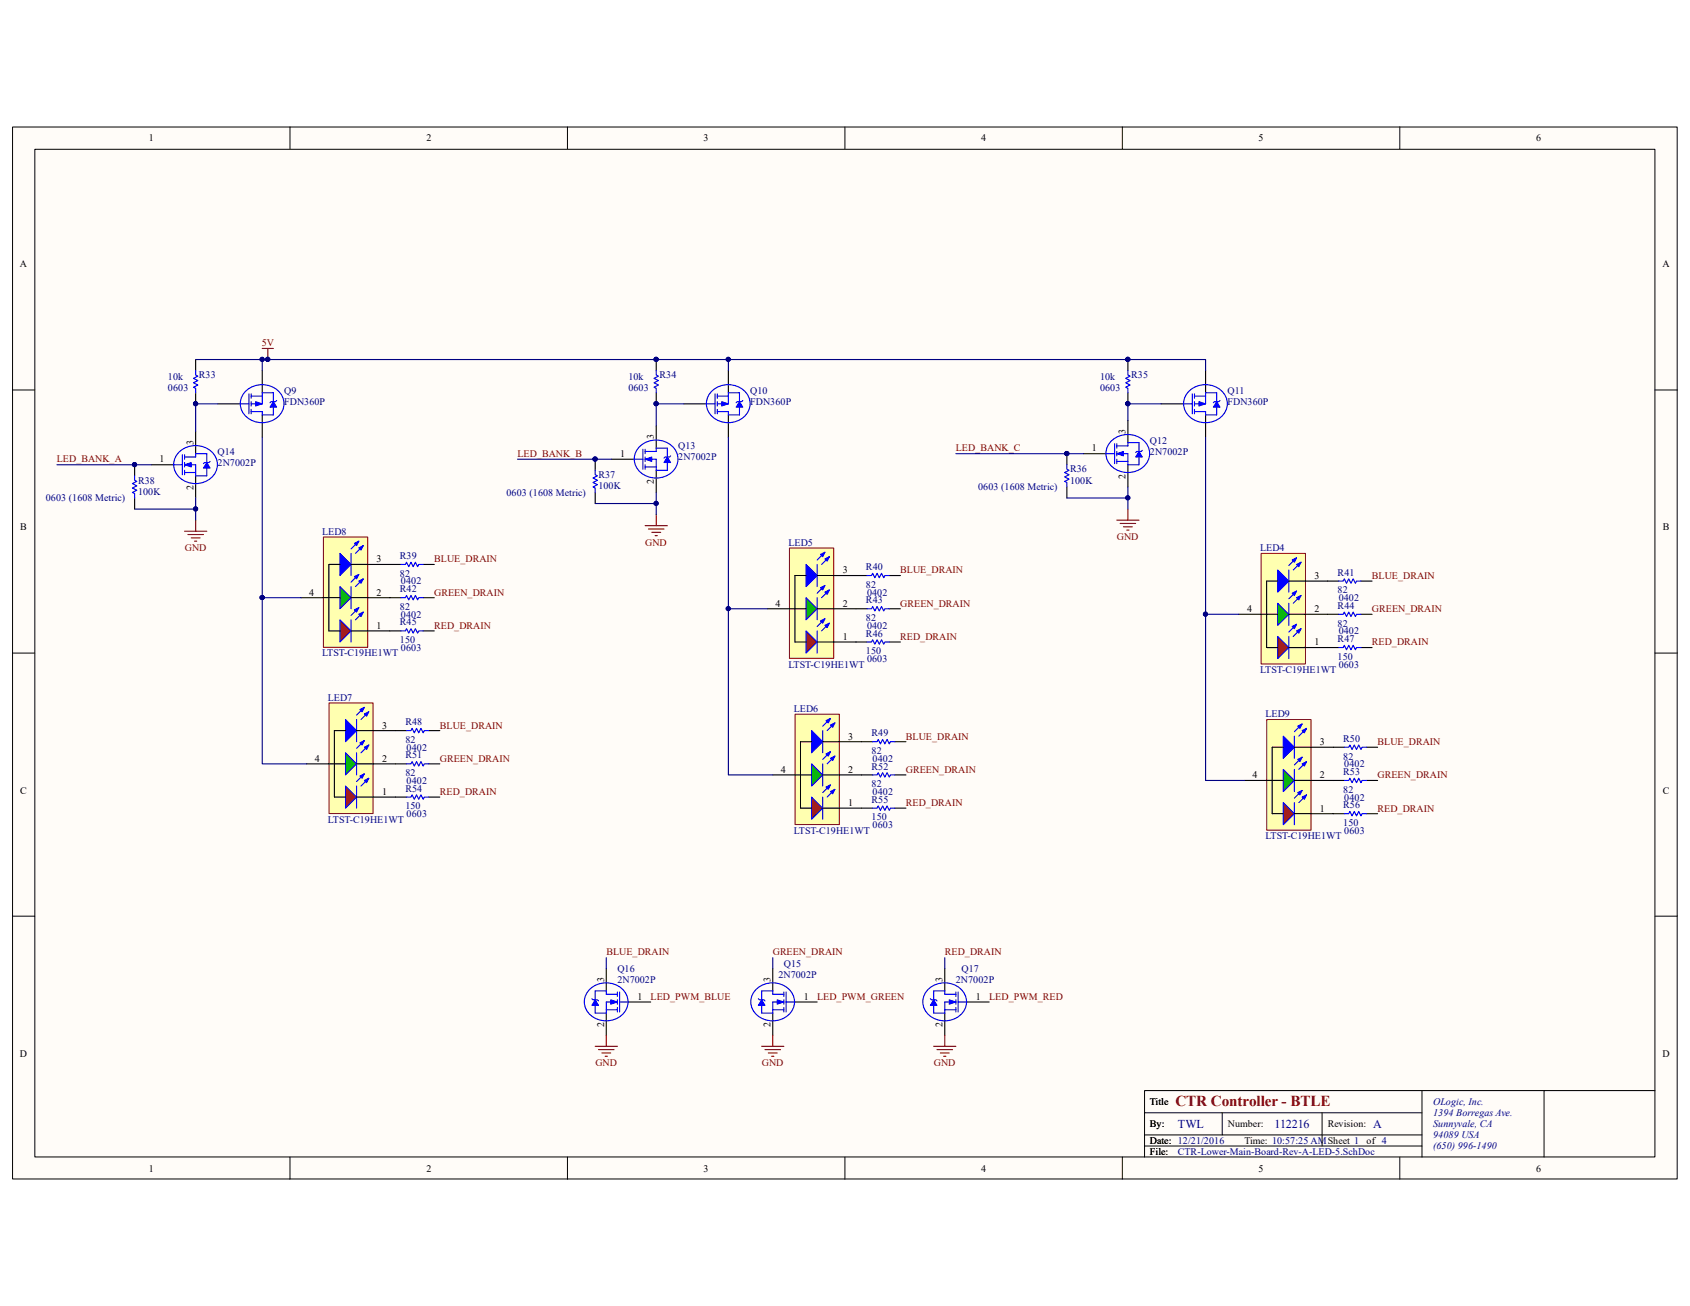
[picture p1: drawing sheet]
<svg xmlns="http://www.w3.org/2000/svg" width="279mm" height="216mm" viewBox="0 0 279 216" stroke-linecap="round" stroke-linejoin="round" font-family="sans-serif">
<path d="M2.1 21h275.2v173.9h-275.2z" fill="#fffcf8"/>
<path d="M2.1 21h275.2v173.9h-275.2z" fill="none" stroke="#000" stroke-width=".17"/>
<path d="M5.8 24.7h267.8v166.6h-267.8z" fill="#fffcf8"/>
<g fill="none" stroke="#000" stroke-width=".17">
<path d="M5.8 24.7h267.8v166.6h-267.8zM47.9 21v3.6M93.8 21v3.6M139.7 21v3.6M185.6 21v3.6M231.4 21v3.6M2.1 64.5h3.6M273.6 64.5h3.7M2.1 108h3.6M273.6 108h3.7M2.1 151.5h3.6M273.6 151.5h3.7"/>
<path d="M47.9 191.3v3.6M93.8 191.3v3.6M139.7 191.3v3.6M185.6 191.3v3.6M189.2 184h45.9M189.2 189.5h45.9M189.2 187.6h45.9M202.1 184v3.6M218.6 184v5.5M231.4 191.3v3.6M235.1 180.3v11M255.3 180.3h-66.1v11"/>
<path d="M273.6 180.3h-18.3v11"/>
</g>
<path d="M36 66.8h3.7M43.4 61.3v3.6M43.4 68.6v3.7M219.5 107h1.8M225 107h1.8" fill="none" stroke="#000" stroke-width=".18"/>
<path d="M39.7 66.8h1.5M41.2 65.1v3.3M41.5 65.5h1.9M41.5 68h1.9M41.5 65.1v.7M41.5 66.4v.7M41.5 67.7v.7M45.2 66.4v-1.5h-1.8v1.9h-1.9M45.2 67.3v1.3h-1.8M221.3 107h.8l.1-.3 .4 .7 .4-.7 .3 .7 .4-.7 .4 .7 .2-.4h.7" fill="none" stroke="#00f" stroke-width=".18"/>
<path d="M43.4 57.6h1.8M44.3 57.6v1.8" fill="none" stroke="#800000" stroke-width=".18"/>
<circle cx="44.3" cy="59.4" r=".34" fill="#000080" stroke="#000080" stroke-width=".17"/>
<path d="M45.2 66.4l.5 .9h-1.1z" fill="#00f"/>
<path d="M45.2 66.4l.5 .9h-1.1z" fill="none" stroke="#00f" stroke-width=".17"/>
<path d="M40.8 64.5a3.8 3.8 0 0 1 6.1 1.6 3.4 3.4 0 0 1-4.3 3.7 3 3 0 0 1-2.7-2 3 3 0 0 1 .9-3.3zM43.4 68v.6M45.7 66.2l-.1 .2h-.8l-.2 .2" fill="none" stroke="#00f" stroke-width=".18"/>
<path d="M42.3 66.4l1.1 .4-1.1 .3z" fill="#00f"/>
<path d="M42.3 66.4l1.1 .4-1.1 .3z" fill="none" stroke="#00f" stroke-width=".17"/>
<path d="M113.1 66.8h3.6M120.4 61.3v3.6M120.4 68.6v3.7" fill="none" stroke="#000" stroke-width=".18"/>
<path d="M116.7 66.8h1.5M118.2 65.1v3.3M118.6 65.5h1.8M118.6 68h1.8M118.6 65.1v.7M118.6 66.4v.7M118.6 67.7v.7M122.3 66.4v-1.5h-1.9v1.9h-1.8M122.3 67.3v1.3h-1.9" fill="none" stroke="#00f" stroke-width=".18"/>
<path d="M122.3 66.4l.5 .9h-1.1z" fill="#00f"/>
<path d="M122.3 66.4l.5 .9h-1.1z" fill="none" stroke="#00f" stroke-width=".17"/>
<path d="M117.8 64.5a3.8 3.8 0 0 1 6.1 1.6 3.4 3.4 0 0 1-4.2 3.7 3 3 0 0 1-2.7-2 3 3 0 0 1 .8-3.3zM120.4 68v.6M122.8 66.2l-.2 .2h-.7l-.2 .2" fill="none" stroke="#00f" stroke-width=".18"/>
<path d="M119.3 66.4l1.1 .4-1.1 .3z" fill="#00f"/>
<path d="M119.3 66.4l1.1 .4-1.1 .3z" fill="none" stroke="#00f" stroke-width=".17"/>
<path d="M192 66.8h3.6M199.3 61.3v3.6M199.3 68.6v3.7" fill="none" stroke="#000" stroke-width=".18"/>
<path d="M195.6 66.8h1.5M197.1 65.1v3.3M197.5 65.5h1.8M197.5 68h1.8M197.5 65.1v.7M197.5 66.4v.7M197.5 67.7v.7M201.1 66.4v-1.5h-1.8v1.9h-1.8M201.1 67.3v1.3h-1.8" fill="none" stroke="#00f" stroke-width=".18"/>
<path d="M201.1 66.4l.6 .9h-1.1z" fill="#00f"/>
<path d="M201.1 66.4l.6 .9h-1.1z" fill="none" stroke="#00f" stroke-width=".17"/>
<path d="M196.7 64.5a3.8 3.8 0 0 1 6.1 1.6 3.4 3.4 0 0 1-4.2 3.7 3 3 0 0 1-2.7-2 3 3 0 0 1 .8-3.3zM199.3 68v.6M201.7 66.2l-.2 .2h-.7l-.2 .2" fill="none" stroke="#00f" stroke-width=".18"/>
<path d="M198.2 66.4l1.1 .4-1.1 .3z" fill="#00f"/>
<path d="M198.2 66.4l1.1 .4-1.1 .3z" fill="none" stroke="#00f" stroke-width=".17"/>
<path d="M101.2 75.9h3.6M108.5 70.4v3.7M108.5 77.7v3.7" fill="none" stroke="#000" stroke-width=".18"/>
<path d="M104.8 75.9h1.5M106.3 74.3v3.3M106.7 74.6h1.8M106.7 75.9h1.8v1.8M106.7 77.2h1.8M106.7 74.3v.7M106.7 75.5v.8M106.7 76.8v.8" fill="none" stroke="#00f" stroke-width=".18"/>
<path d="M106.7 75.9l1.1-.4v.8z" fill="#00f"/>
<path d="M106.7 75.9l1.1-.4v.8z" fill="none" stroke="#00f" stroke-width=".17"/>
<path d="M108.5 74.6v-.5h1.8v1.4M110.3 76.5v1.2h-1.8" fill="none" stroke="#00f" stroke-width=".18"/>
<path d="M110.3 75.5l.6 1h-1.1z" fill="#00f"/>
<path d="M110.3 75.5l.6 1h-1.1z" fill="none" stroke="#00f" stroke-width=".17"/>
<path d="M28.7 76.8h1.4M30.1 75.2v3.3M30.5 75.5h1.8M30.5 76.8h1.8v1.9M30.5 78.1h1.8M30.5 75.2v.7M30.5 76.5v.7M30.5 77.7v.8M105.9 73.7a3.8 3.8 0 0 1 6.1 1.6 3.4 3.4 0 0 1-4.3 3.7 3 3 0 0 1-2.6-2.1 3 3 0 0 1 .8-3.2zM110.9 75.4l-.2 .1h-.7l-.2 .2" fill="none" stroke="#00f" stroke-width=".18"/>
<path d="M25 76.8h3.7M32.3 71.3v3.7M32.3 78.7v3.6" fill="none" stroke="#000" stroke-width=".18"/>
<path d="M30.5 76.8l1.1-.3v.7z" fill="#00f"/>
<path d="M30.5 76.8l1.1-.3v.7z" fill="none" stroke="#00f" stroke-width=".17"/>
<path d="M32.3 75.5v-.5h1.9v1.5M34.2 77.4v1.3h-1.9" fill="none" stroke="#00f" stroke-width=".18"/>
<path d="M34.2 76.5l.5 .9h-1.1z" fill="#00f"/>
<path d="M34.2 76.5l.5 .9h-1.1z" fill="none" stroke="#00f" stroke-width=".17"/>
<path d="M29.8 74.6a3.8 3.8 0 0 1 6.1 1.6 3.4 3.4 0 0 1-4.3 3.7 3 3 0 0 1-2.7-2.1 3 3 0 0 1 .9-3.2zM34.7 76.3l-.2 .2h-.7l-.2 .1M182.8 75h1.5M184.3 73.4v3.2M184.6 73.7h1.9M184.6 75h1.9v1.8M184.6 76.3h1.9M184.6 73.4v.7M184.6 74.6v.8M184.6 75.9v.7" fill="none" stroke="#00f" stroke-width=".18"/>
<path d="M179.1 75h3.7M186.5 69.5v3.7M186.5 76.8v3.7" fill="none" stroke="#000" stroke-width=".18"/>
<path d="M184.6 75l1.1-.4v.8z" fill="#00f"/>
<path d="M184.6 75l1.1-.4v.8z" fill="none" stroke="#00f" stroke-width=".17"/>
<path d="M186.5 73.7v-.5h1.8v1.4M188.3 75.5v1.3h-1.8" fill="none" stroke="#00f" stroke-width=".18"/>
<path d="M188.3 74.6l.6 .9h-1.1z" fill="#00f"/>
<path d="M188.3 74.6l.6 .9h-1.1z" fill="none" stroke="#00f" stroke-width=".17"/>
<g fill="none" stroke="#00f" stroke-width=".18">
<path d="M183.9 72.8a3.8 3.8 0 0 1 6.1 1.5 3.4 3.4 0 0 1-4.3 3.7 3 3 0 0 1-2.6-2 3 3 0 0 1 .8-3.2zM188.9 74.5l-.2 .1h-.8l-.1 .2M66.3 104.3h.7l.2-.4 .4 .8 .3-.8 .4 .8 .4-.8 .3 .8 .2-.4h.8M143.4 106.1h.7l.2-.3 .3 .7 .4-.7 .4 .7 .3-.7 .4 .7 .2-.4h.7M67.2 131.8h.7l.2-.4 .4 .7 .4-.7 .3 .7 .4-.7 .4 .7 .1-.3h.8M144.3 133.6h.7l.2-.4 .4 .8 .3-.8 .4 .8 .4-.8 .3 .8 .2-.4h.7M222.2 134.5h.8l.2-.4 .3 .8 .4-.8 .4 .8 .3-.8 .4 .8 .2-.4h.7M156.2 164.4h1.8M156.2 166.9h1.8M158 165.6h-1.8v1.9M158 164v.7M158 165.3v.7"/>
<path d="M158 166.6v.7M158.4 165.6h1.5M158.4 164v3.3"/>
</g>
<path d="M184.6 86h3.7M185.2 86.5h2.6M185.7 87.1h1.5M186.3 87.6h.4M186.5 84.2v1.8" fill="none" stroke="#800000" stroke-width=".18"/>
<g fill="none" stroke="#000" stroke-width=".18">
<path d="M64.5 104.3h1.8M70 104.3h1.8M141.5 106.1h1.9M147 106.1h1.9M65.4 131.8h1.8M70.9 131.8h1.8M142.4 133.6h1.9M147.9 133.6h1.9M220.4 134.5h1.8M225.9 134.5h1.9M156.2 160.2v3.6M156.2 167.5v3.6"/>
<path d="M159.9 165.6h3.6"/>
</g>
<path d="M156.9 165.3l1.1 .3-1.1 .4z" fill="#00f"/>
<path d="M156.9 165.3l1.1 .3-1.1 .4z" fill="none" stroke="#00f" stroke-width=".17"/>
<path d="M154.4 166.2v1.3h1.8M156.2 164.4v-.6h-1.8v1.5" fill="none" stroke="#00f" stroke-width=".18"/>
<path d="M154.4 165.3l.5 .9h-1.1z" fill="#00f"/>
<path d="M154.4 165.3l.5 .9h-1.1z" fill="none" stroke="#00f" stroke-width=".17"/>
<path d="M127.8 164.4h1.8M127.8 166.9h1.8M129.6 165.6h-1.8v1.9M129.6 164v.7M129.6 165.3v.7M129.6 166.6v.7M130 165.6h1.4M130 164v3.3M153.6 163.4a3.8 3.8 0 0 1 6.1 1.6 3.4 3.4 0 0 1-4.3 3.7 3 3 0 0 1-2.6-2 3 3 0 0 1 .8-3.3zM153.8 165.1l.2 .2h.7l.2 .2" fill="none" stroke="#00f" stroke-width=".18"/>
<path d="M127.8 160.2v3.6M127.8 167.5v3.6M131.4 165.6h3.7" fill="none" stroke="#000" stroke-width=".18"/>
<path d="M128.5 165.3l1.1 .3-1.1 .4z" fill="#00f"/>
<path d="M128.5 165.3l1.1 .3-1.1 .4z" fill="none" stroke="#00f" stroke-width=".17"/>
<path d="M125.9 166.2v1.3h1.9M127.8 164.4v-.6h-1.9v1.5" fill="none" stroke="#00f" stroke-width=".18"/>
<path d="M125.9 165.3l.6 .9h-1.1z" fill="#00f"/>
<path d="M125.9 165.3l.6 .9h-1.1z" fill="none" stroke="#00f" stroke-width=".17"/>
<path d="M100.2 164.4h1.9M100.2 166.9h1.9M102.1 165.6h-1.9v1.9M102.1 164v.7M102.1 165.3v.7M102.1 166.6v.7M102.4 165.6h1.5M102.4 164v3.3M125.2 163.4a3.8 3.8 0 0 1 6.1 1.6 3.4 3.4 0 0 1-4.3 3.7 3 3 0 0 1-2.7-2 3 3 0 0 1 .9-3.3zM125.4 165.1l.2 .2h.7l.2 .2" fill="none" stroke="#00f" stroke-width=".18"/>
<path d="M100.2 160.2v3.6M100.2 167.5v3.6M103.9 165.6h3.7" fill="none" stroke="#000" stroke-width=".18"/>
<path d="M101 165.3l1.1 .3-1.1 .4z" fill="#00f"/>
<path d="M101 165.3l1.1 .3-1.1 .4z" fill="none" stroke="#00f" stroke-width=".17"/>
<path d="M98.4 166.2v1.3h1.8M100.2 164.4v-.6h-1.8v1.5" fill="none" stroke="#00f" stroke-width=".18"/>
<path d="M98.4 165.3l.6 .9h-1.1z" fill="#00f"/>
<path d="M98.4 165.3l.6 .9h-1.1z" fill="none" stroke="#00f" stroke-width=".17"/>
<g fill="none" stroke="#00f" stroke-width=".18">
<path d="M22.3 78.7v.7l.3 .2-.7 .3 .7 .4-.7 .4 .7 .3-.7 .4 .4 .2v.7M32.3 61.3v.7l.4 .2-.7 .3 .7 .4-.7 .4 .7 .3-.7 .4 .3 .2v.7M98.4 77.7v.8l.4 .2-.8 .3 .8 .4-.8 .4 .8 .3-.8 .4 .4 .2v.7M108.5 61.3v.7l.4 .2-.8 .3 .8 .4-.8 .4 .8 .3-.8 .4 .4 .2v.7M176.4 76.8v.8l.3 .1-.7 .4 .7 .4-.7 .3 .7 .4-.7 .4 .4 .2v.7M186.5 61.3v.7l.3 .2-.7 .3 .7 .4-.7 .4 .7 .3-.7 .4 .4 .2v.7M66.3 98.8h.7l.2-.4 .4 .8 .3-.8 .4 .8 .4-.8 .3 .8 .2-.4h.8M66.3 93.3h.7l.2-.4 .4 .8 .3-.8 .4 .8 .4-.8 .3 .8 .2-.4h.8M143.4 95.1h.7l.2-.3 .3 .7 .4-.7 .4 .7 .3-.7 .4 .7 .2-.4h.7M221.3 96.1h.8l.1-.4 .4 .7 .4-.7 .3 .7 .4-.7 .4 .7 .2-.3h.7M143.4 100.6h.7l.2-.3 .3 .7 .4-.7 .4 .7 .3-.7 .4 .7 .2-.4h.7M221.3 101.6h.8l.1-.4 .4 .7 .4-.7 .3 .7 .4-.7 .4 .7 .2-.3h.7"/>
<path d="M67.2 126.3h.7l.2-.4 .4 .7 .4-.7 .3 .7 .4-.7 .4 .7 .1-.3h.8M67.2 120.8h.7l.2-.4 .4 .7 .4-.7 .3 .7 .4-.7 .4 .7 .1-.3h.8M144.3 128.1h.7l.2-.4 .4 .8 .3-.8 .4 .8 .4-.8 .3 .8 .2-.4h.7M144.3 122.6h.7l.2-.4 .4 .8 .3-.8 .4 .8 .4-.8 .3 .8 .2-.4h.7M222.2 129h.8l.2-.3 .3 .7 .4-.7 .4 .7 .3-.7 .4 .7 .2-.4h.7M222.2 123.5h.8l.2-.3 .3 .7 .4-.7 .4 .7 .3-.7 .4 .7 .2-.4h.7M97.7 163.4a3.8 3.8 0 0 1 6.1 1.6 3.4 3.4 0 0 1-4.3 3.7 3 3 0 0 1-2.7-2 3 3 0 0 1 .9-3.3zM97.9 165.1l.1 .2h.8l.2 .2"/>
</g>
<g fill="none" stroke="#800000" stroke-width=".18">
<path d="M30.5 87.8h3.7M31.1 88.4h2.5M31.6 88.9h1.5M32.2 89.5h.3M32.3 86v1.8M106.7 86.9h3.6M107.2 87.5h2.6M107.8 88h1.4M108.3 88.6h.4M108.5 85.1v1.8M98.4 173h3.7M99 173.5h2.5"/>
<path d="M99.5 174.1h1.5M100.1 174.6h.3M100.2 171.1v1.9M125.9 173h3.7M126.5 173.5h2.5M127 174.1h1.5M127.6 174.6h.3M127.8 171.1v1.9M154.4 173h3.6M154.9 173.5h2.6M155.5 174.1h1.4M156 174.6h.4"/>
<path d="M156.2 171.1v1.9"/>
</g>
<g fill="none" stroke="#000" stroke-width=".18">
<path d="M32.3 59.4v1.9M108.5 59.4v1.9M186.5 59.4v1.9M22.3 76.8v1.9M32.3 64.9v1.9M98.4 75.9v1.8M108.5 64.9v1.9M176.4 75v1.8M186.5 64.9v1.9M22.3 82.3v1.9M64.5 98.8h1.8M64.5 93.3h1.8"/>
<path d="M70 98.8h1.8M70 93.3h1.8M98.4 81.4v1.8M141.5 95.1h1.9M147 95.1h1.9M176.4 80.5v1.8M219.5 96.1h1.8M225 96.1h1.8M141.5 100.6h1.9M147 100.6h1.9M219.5 101.6h1.8M225 101.6h1.8"/>
<path d="M65.4 126.3h1.8M65.4 120.8h1.8M70.9 126.3h1.8M70.9 120.8h1.8M142.4 128.1h1.9M142.4 122.6h1.9M147.9 128.1h1.9M147.9 122.6h1.9M220.4 129h1.8M220.4 123.5h1.8M225.9 129h1.9M225.9 123.5h1.9"/>
</g>
<g fill="#000080" stroke="#000080" stroke-width=".17">
<circle cx="186.5" cy="59.4" r=".34"/>
<circle cx="186.5" cy="66.7" r=".34"/>
<circle cx="108.5" cy="59.4" r=".34"/>
<circle cx="108.5" cy="66.7" r=".34"/>
<circle cx="32.3" cy="66.7" r=".34"/>
<circle cx="176.4" cy="75" r=".34"/>
<circle cx="98.4" cy="75.9" r=".34"/>
<circle cx="22.2" cy="76.8" r=".34"/>
</g>
<path d="M209.5 119h7.2v18.2h-7.2z" fill="#ffffb0"/>
<path d="M209.4 119h7.3v18.2h-7.3z" fill="none" stroke="#800000" stroke-width=".17"/>
<path d="M216.7 134.5h3.7M216.7 129h3.7" fill="none" stroke="#000" stroke-width=".18"/>
<path d="M212.2 127.2l1.8 1.8-1.8 1.9z" fill="#00bf00"/>
<path d="M212.2 127.2l1.8 1.8-1.8 1.9zM215.3 125.2l-1.3 1.3M216 125.9l-1.3 1.3" fill="none" stroke="#00f" stroke-width=".18"/>
<path d="M215.3 126.3l.7-.4-.4 .7z" fill="#00f"/>
<path d="M215.3 126.3l.7-.4-.4 .7z" fill="none" stroke="#00f" stroke-width=".18"/>
<path d="M214.5 125.5l.8-.3-.4 .7z" fill="#00f"/>
<path d="M214 127.2v3.7M214.5 125.5l.8-.3-.4 .7z" fill="none" stroke="#00f" stroke-width=".18"/>
<path d="M205.7 129h3.7M216.7 123.5h3.7" fill="none" stroke="#000" stroke-width=".18"/>
<path d="M212.2 132.7l1.8 1.8-1.8 1.8z" fill="#bf0000"/>
<path d="M212.2 132.7l1.8 1.8-1.8 1.8zM215.3 130.7l-1.3 1.3M216 131.4l-1.3 1.3" fill="none" stroke="#00f" stroke-width=".18"/>
<path d="M215.3 131.8l.7-.4-.4 .7z" fill="#00f"/>
<path d="M215.3 131.8l.7-.4-.4 .7z" fill="none" stroke="#00f" stroke-width=".18"/>
<path d="M214.5 131l.8-.3-.4 .7z" fill="#00f"/>
<path d="M214 132.7v3.6M214.5 131l.8-.3-.4 .7z" fill="none" stroke="#00f" stroke-width=".18"/>
<path d="M210.3 134.5h1.9M210.3 129h1.9M214 134.5h2.7M214 129h2.7" fill="none" stroke="#000" stroke-width=".18"/>
<path d="M212.2 121.7l1.8 1.8-1.8 1.9z" fill="#00f"/>
<path d="M215.3 119.7l-1.3 1.3M212.2 121.7l1.8 1.8-1.8 1.9zM216 120.4l-1.3 1.3" fill="none" stroke="#00f" stroke-width=".18"/>
<path d="M215.3 120.8l.7-.4-.4 .7z" fill="#00f"/>
<path d="M215.3 120.8l.7-.4-.4 .7z" fill="none" stroke="#00f" stroke-width=".18"/>
<path d="M214.5 120l.8-.3-.4 .7z" fill="#00f"/>
<path d="M214 121.7v3.7M214.5 120l.8-.3-.4 .7z" fill="none" stroke="#00f" stroke-width=".18"/>
<path d="M209.4 129h.9M212.2 123.5h-1.9v11M214 123.5h2.7" fill="none" stroke="#000" stroke-width=".18"/>
<path d="M131.5 118.1h7.3v18.2h-7.3z" fill="#ffffb0"/>
<path d="M131.4 118.1h7.4v18.2h-7.4z" fill="none" stroke="#800000" stroke-width=".17"/>
<path d="M138.8 133.6h3.6M138.8 128.1h3.6" fill="none" stroke="#000" stroke-width=".18"/>
<path d="M134.2 126.3l1.8 1.8-1.8 1.8z" fill="#00bf00"/>
<path d="M134.2 126.3l1.8 1.8-1.8 1.8zM137.3 124.3l-1.3 1.2M138 125l-1.3 1.3" fill="none" stroke="#00f" stroke-width=".18"/>
<path d="M137.3 125.4l.7-.4-.3 .7z" fill="#00f"/>
<path d="M137.3 125.4l.7-.4-.3 .7z" fill="none" stroke="#00f" stroke-width=".18"/>
<path d="M136.6 124.6l.7-.3-.4 .7z" fill="#00f"/>
<path d="M136 126.3v3.6M136.6 124.6l.7-.3-.4 .7z" fill="none" stroke="#00f" stroke-width=".18"/>
<path d="M127.8 128.1h3.6M138.8 122.6h3.6" fill="none" stroke="#000" stroke-width=".18"/>
<path d="M134.2 131.8l1.8 1.8-1.8 1.8z" fill="#bf0000"/>
<path d="M134.2 131.8l1.8 1.8-1.8 1.8zM137.3 129.8l-1.3 1.2M138 130.5l-1.3 1.3" fill="none" stroke="#00f" stroke-width=".18"/>
<path d="M137.3 130.9l.7-.4-.3 .7z" fill="#00f"/>
<path d="M137.3 130.9l.7-.4-.3 .7z" fill="none" stroke="#00f" stroke-width=".18"/>
<path d="M136.6 130.1l.7-.3-.4 .7z" fill="#00f"/>
<path d="M136 131.8v3.6M136.6 130.1l.7-.3-.4 .7z" fill="none" stroke="#00f" stroke-width=".18"/>
<path d="M132.3 133.6h1.9M132.3 128.1h1.9M136 133.6h2.8M136 128.1h2.8" fill="none" stroke="#000" stroke-width=".18"/>
<path d="M134.2 120.8l1.8 1.8-1.8 1.8z" fill="#00f"/>
<path d="M137.3 118.8l-1.3 1.2M138 119.5l-1.3 1.3M134.2 120.8l1.8 1.8-1.8 1.8z" fill="none" stroke="#00f" stroke-width=".18"/>
<path d="M137.3 119.9l.7-.4-.3 .7z" fill="#00f"/>
<path d="M137.3 119.9l.7-.4-.3 .7z" fill="none" stroke="#00f" stroke-width=".18"/>
<path d="M136.6 119.1l.7-.3-.4 .7z" fill="#00f"/>
<path d="M136.6 119.1l.7-.3-.4 .7zM136 120.8v3.6" fill="none" stroke="#00f" stroke-width=".18"/>
<path d="M131.4 128.1h.9M134.2 122.6h-1.9v11M136 122.6h2.8" fill="none" stroke="#000" stroke-width=".18"/>
<path d="M53.5 88.8h7.3v18.2h-7.3z" fill="#ffffb0"/>
<path d="M53.5 88.8h7.3v18.2h-7.3z" fill="none" stroke="#800000" stroke-width=".17"/>
<path d="M60.8 98.8h3.7M60.8 104.3h3.7" fill="none" stroke="#000" stroke-width=".18"/>
<path d="M56.2 97l1.8 1.8-1.8 1.8z" fill="#00bf00"/>
<path d="M56.2 97l1.8 1.8-1.8 1.8zM59.3 95l-1.3 1.2M60.1 95.7l-1.3 1.3" fill="none" stroke="#00f" stroke-width=".18"/>
<path d="M59.3 96.1l.8-.4-.4 .7z" fill="#00f"/>
<path d="M59.3 96.1l.8-.4-.4 .7z" fill="none" stroke="#00f" stroke-width=".18"/>
<path d="M58.6 95.3l.7-.3-.3 .7z" fill="#00f"/>
<path d="M58 97v3.6M58.6 95.3l.7-.3-.3 .7z" fill="none" stroke="#00f" stroke-width=".18"/>
<path d="M49.8 98.8h3.6M60.8 93.3h3.7" fill="none" stroke="#000" stroke-width=".18"/>
<path d="M56.2 102.5l1.8 1.8-1.8 1.8z" fill="#bf0000"/>
<path d="M56.2 102.5l1.8 1.8-1.8 1.8zM59.3 100.5l-1.3 1.2M60.1 101.2l-1.3 1.3" fill="none" stroke="#00f" stroke-width=".18"/>
<path d="M59.3 101.6l.8-.4-.4 .7z" fill="#00f"/>
<path d="M59.3 101.6l.8-.4-.4 .7z" fill="none" stroke="#00f" stroke-width=".18"/>
<path d="M58.6 100.8l.7-.3-.3 .7z" fill="#00f"/>
<path d="M58 102.5v3.6M58.6 100.8l.7-.3-.3 .7z" fill="none" stroke="#00f" stroke-width=".18"/>
<path d="M54.4 98.8h1.8M58 98.8h2.8M54.4 104.3h1.8M58 104.3h2.8" fill="none" stroke="#000" stroke-width=".18"/>
<path d="M56.2 91.5l1.8 1.8-1.8 1.8z" fill="#00f"/>
<path d="M56.2 91.5l1.8 1.8-1.8 1.8zM59.3 89.5l-1.3 1.2M60.1 90.2l-1.3 1.3" fill="none" stroke="#00f" stroke-width=".18"/>
<path d="M59.3 90.6l.8-.4-.4 .7z" fill="#00f"/>
<path d="M59.3 90.6l.8-.4-.4 .7z" fill="none" stroke="#00f" stroke-width=".18"/>
<path d="M58.6 89.8l.7-.3-.3 .7z" fill="#00f"/>
<path d="M58 91.5v3.6M58.6 89.8l.7-.3-.3 .7z" fill="none" stroke="#00f" stroke-width=".18"/>
<path d="M53.4 98.8h1M56.2 93.3h-1.8v11M58 93.3h2.8" fill="none" stroke="#000" stroke-width=".18"/>
<path d="M130.6 90.6h7.2v18.2h-7.2z" fill="#ffffb0"/>
<path d="M130.5 90.6h7.3v18.2h-7.3z" fill="none" stroke="#800000" stroke-width=".17"/>
<path d="M137.8 106.1h3.7M137.8 100.6h3.7" fill="none" stroke="#000" stroke-width=".18"/>
<path d="M133.3 98.8l1.8 1.8-1.8 1.9z" fill="#00bf00"/>
<path d="M133.3 98.8l1.8 1.8-1.8 1.9zM136.4 96.8l-1.3 1.3M137.1 97.5l-1.3 1.3" fill="none" stroke="#00f" stroke-width=".18"/>
<path d="M136.4 97.9l.7-.4-.4 .8z" fill="#00f"/>
<path d="M136.4 97.9l.7-.4-.4 .8z" fill="none" stroke="#00f" stroke-width=".18"/>
<path d="M135.6 97.2l.8-.4-.4 .7z" fill="#00f"/>
<path d="M135.1 98.8v3.7M135.6 97.2l.8-.4-.4 .7z" fill="none" stroke="#00f" stroke-width=".18"/>
<path d="M137.8 95.1h3.7M126.8 100.6h3.7" fill="none" stroke="#000" stroke-width=".18"/>
<path d="M133.3 104.3l1.8 1.8-1.8 1.9z" fill="#bf0000"/>
<path d="M133.3 104.3l1.8 1.8-1.8 1.9zM136.4 102.3l-1.3 1.3M137.1 103l-1.3 1.3" fill="none" stroke="#00f" stroke-width=".18"/>
<path d="M136.4 103.4l.7-.4-.4 .8z" fill="#00f"/>
<path d="M136.4 103.4l.7-.4-.4 .8z" fill="none" stroke="#00f" stroke-width=".18"/>
<path d="M135.6 102.7l.8-.4-.4 .7z" fill="#00f"/>
<path d="M135.1 104.3v3.7M135.6 102.7l.8-.4-.4 .7z" fill="none" stroke="#00f" stroke-width=".18"/>
<path d="M131.4 106.1h1.9M131.4 100.6h1.9M135.1 106.1h2.7M135.1 100.6h2.7" fill="none" stroke="#000" stroke-width=".18"/>
<path d="M133.3 93.3l1.8 1.8-1.8 1.9z" fill="#00f"/>
<path d="M133.3 93.3l1.8 1.8-1.8 1.9zM136.4 91.3l-1.3 1.3M137.1 92l-1.3 1.3" fill="none" stroke="#00f" stroke-width=".18"/>
<path d="M136.4 92.4l.7-.4-.4 .8z" fill="#00f"/>
<path d="M136.4 92.4l.7-.4-.4 .8z" fill="none" stroke="#00f" stroke-width=".18"/>
<path d="M135.6 91.7l.8-.4-.4 .7z" fill="#00f"/>
<path d="M135.1 93.3v3.7M135.6 91.7l.8-.4-.4 .7z" fill="none" stroke="#00f" stroke-width=".18"/>
<path d="M133.3 95.1h-1.9v11M135.1 95.1h2.7M130.5 100.6h.9" fill="none" stroke="#000" stroke-width=".18"/>
<path d="M54.4 116.2h7.3v18.3h-7.3z" fill="#ffffb0"/>
<path d="M54.4 116.2h7.3v18.3h-7.3z" fill="none" stroke="#800000" stroke-width=".17"/>
<path d="M61.7 131.8h3.7M61.7 126.3h3.7" fill="none" stroke="#000" stroke-width=".18"/>
<path d="M57.1 124.4l1.9 1.9-1.9 1.8z" fill="#00bf00"/>
<path d="M57.1 124.4l1.9 1.9-1.9 1.8zM60.2 122.4l-1.2 1.3M61 123.2l-1.3 1.2" fill="none" stroke="#00f" stroke-width=".18"/>
<path d="M60.2 123.5l.8-.3-.4 .7z" fill="#00f"/>
<path d="M60.2 123.5l.8-.3-.4 .7z" fill="none" stroke="#00f" stroke-width=".18"/>
<path d="M59.5 122.8l.7-.4-.3 .8z" fill="#00f"/>
<path d="M59 124.4v3.7M59.5 122.8l.7-.4-.3 .8z" fill="none" stroke="#00f" stroke-width=".18"/>
<path d="M50.7 126.3h3.7M61.7 120.8h3.7" fill="none" stroke="#000" stroke-width=".18"/>
<path d="M57.1 129.9l1.9 1.9-1.9 1.8z" fill="#bf0000"/>
<path d="M57.1 129.9l1.9 1.9-1.9 1.8zM60.2 127.9l-1.2 1.3M61 128.7l-1.3 1.2" fill="none" stroke="#00f" stroke-width=".18"/>
<path d="M60.2 129l.8-.3-.4 .7z" fill="#00f"/>
<path d="M60.2 129l.8-.3-.4 .7z" fill="none" stroke="#00f" stroke-width=".18"/>
<path d="M59.5 128.3l.7-.4-.3 .8z" fill="#00f"/>
<path d="M59 129.9v3.7M59.5 128.3l.7-.4-.3 .8z" fill="none" stroke="#00f" stroke-width=".18"/>
<path d="M55.3 131.8h1.8M55.3 126.3h1.8M59 131.8h2.7M59 126.3h2.7" fill="none" stroke="#000" stroke-width=".18"/>
<path d="M57.1 118.9l1.9 1.9-1.9 1.8z" fill="#00f"/>
<path d="M57.1 118.9l1.9 1.9-1.9 1.8zM60.2 116.9l-1.2 1.3M61 117.7l-1.3 1.2" fill="none" stroke="#00f" stroke-width=".18"/>
<path d="M60.2 118l.8-.3-.4 .7z" fill="#00f"/>
<path d="M60.2 118l.8-.3-.4 .7z" fill="none" stroke="#00f" stroke-width=".18"/>
<path d="M59.5 117.3l.7-.4-.3 .8z" fill="#00f"/>
<path d="M59 118.9v3.7M59.5 117.3l.7-.4-.3 .8z" fill="none" stroke="#00f" stroke-width=".18"/>
<path d="M54.4 126.3h.9M57.1 120.8h-1.8v11M59 120.8h2.7" fill="none" stroke="#000" stroke-width=".18"/>
<path d="M208.5 91.5h7.3v18.3h-7.3z" fill="#ffffb0"/>
<path d="M208.5 91.5h7.3v18.3h-7.3z" fill="none" stroke="#800000" stroke-width=".17"/>
<path d="M215.8 107h3.7M215.8 101.6h3.7" fill="none" stroke="#000" stroke-width=".18"/>
<path d="M211.2 99.7l1.9 1.9-1.9 1.8z" fill="#00bf00"/>
<path d="M211.2 99.7l1.9 1.9-1.9 1.8zM214.4 97.7l-1.3 1.3M215.1 98.4l-1.3 1.3" fill="none" stroke="#00f" stroke-width=".18"/>
<path d="M214.4 98.8l.7-.4-.4 .8z" fill="#00f"/>
<path d="M214.4 98.8l.7-.4-.4 .8z" fill="none" stroke="#00f" stroke-width=".18"/>
<path d="M213.6 98.1l.8-.4-.4 .7z" fill="#00f"/>
<path d="M213.1 99.7v3.7M213.6 98.1l.8-.4-.4 .7z" fill="none" stroke="#00f" stroke-width=".18"/>
<path d="M215.8 96.1h3.7M204.8 101.6h3.7" fill="none" stroke="#000" stroke-width=".18"/>
<path d="M211.2 105.2l1.9 1.8-1.9 1.9z" fill="#bf0000"/>
<path d="M211.2 105.2l1.9 1.8-1.9 1.9zM214.4 103.2l-1.3 1.3M215.1 103.9l-1.3 1.3" fill="none" stroke="#00f" stroke-width=".18"/>
<path d="M214.4 104.3l.7-.4-.4 .8z" fill="#00f"/>
<path d="M214.4 104.3l.7-.4-.4 .8z" fill="none" stroke="#00f" stroke-width=".18"/>
<path d="M213.6 103.6l.8-.4-.4 .7z" fill="#00f"/>
<path d="M213.1 105.2v3.7M213.6 103.6l.8-.4-.4 .7z" fill="none" stroke="#00f" stroke-width=".18"/>
<path d="M209.4 107h1.8M209.4 101.6h1.8M213.1 107h2.7M213.1 101.6h2.7" fill="none" stroke="#000" stroke-width=".18"/>
<path d="M211.2 94.2l1.9 1.9-1.9 1.8z" fill="#00f"/>
<path d="M211.2 94.2l1.9 1.9-1.9 1.8zM214.4 92.2l-1.3 1.3M215.1 92.9l-1.3 1.3" fill="none" stroke="#00f" stroke-width=".18"/>
<path d="M214.4 93.3l.7-.4-.4 .8z" fill="#00f"/>
<path d="M214.4 93.3l.7-.4-.4 .8z" fill="none" stroke="#00f" stroke-width=".18"/>
<path d="M213.6 92.6l.8-.4-.4 .7z" fill="#00f"/>
<path d="M213.1 94.2v3.7M213.6 92.6l.8-.4-.4 .7z" fill="none" stroke="#00f" stroke-width=".18"/>
<path d="M211.2 96.1h-1.8v10.9M213.1 96.1h2.7M208.5 101.6h.9" fill="none" stroke="#000" stroke-width=".18"/>
<g fill="none" stroke="#000080" stroke-width=".18">
<path d="M32.3 59.4h167v1.9M43.4 59.4v1.9M120.4 59.4v1.9M9.4 76.8h15.6M36 66.8h-3.7v4.5M43.4 72.3v26.5M85.6 75.9h15.6M113.1 66.8h-4.6v3.6M120.4 72.3v55.8h7.4M158 75h21.1M192 66.8h-5.5v2.7M199.3 72.3v29.3"/>
<path d="M22.3 84.2h10M32.3 82.3v3.7M43.4 98.8v27.5h7.3M43.4 98.8h6.4M98.4 83.2h10.1M108.5 81.4v3.7M176.4 82.3h10.1M186.5 80.5v3.7M120.4 100.6h6.4M204.8 101.6h-5.5v27.4h6.4M100.2 158.3v1.9M127.8 158.3v1.9"/>
<path d="M156.2 158.3v1.9"/>
</g>
<g fill="#000080" stroke="#000080" stroke-width=".17">
<circle cx="22.2" cy="76.8" r=".34"/>
<circle cx="120.4" cy="59.4" r=".34"/>
<circle cx="98.4" cy="75.9" r=".34"/>
<circle cx="176.4" cy="75" r=".34"/>
<circle cx="120.4" cy="100.6" r=".34"/>
<circle cx="43.3" cy="98.8" r=".34"/>
<circle cx="199.3" cy="101.5" r=".34"/>
<circle cx="32.3" cy="66.7" r=".34"/>
<circle cx="43.3" cy="59.4" r=".34"/>
<circle cx="44.3" cy="59.4" r=".34"/>
<circle cx="108.5" cy="59.4" r=".34"/>
<circle cx="186.5" cy="59.4" r=".34"/>
<circle cx="186.5" cy="66.7" r=".34"/>
<circle cx="108.5" cy="66.7" r=".34"/>
<circle cx="186.5" cy="82.3" r=".34"/>
<circle cx="108.5" cy="83.2" r=".34"/>
<circle cx="32.3" cy="84.1" r=".34"/>
</g>
<text font-size="2.5" fill="#800000" x="194.4" y="182.9">CTR Controller - BTLE</text>
<g font-size="2" fill="#000080">
<text x="194.7" y="186.5">TWL</text>
<text x="210.7" y="186.5">112216</text>
<text x="227" y="186.5">A</text>
</g>
<g font-size="1.7">
<text x="24.6" y="23.4">1</text>
<text x="70.5" y="23.4">2</text>
<text x="116.3" y="23.4">3</text>
<text x="162.2" y="23.4">4</text>
<text x="208.1" y="23.4">5</text>
<text x="254" y="23.4">6</text>
<text x="3.3" y="44.2">A</text>
<text x="274.9" y="44.2">A</text>
<text x="186.1" y="71.7" transform="rotate(-90 186.1 71.7)">3</text>
<text x="26.4" y="76.5">1</text>
<text x="32" y="73.5" transform="rotate(-90 32 73.5)">3</text>
<text x="102.5" y="75.6">1</text>
<text x="108.1" y="72.6" transform="rotate(-90 108.1 72.6)">3</text>
<text x="180.5" y="74.6">1</text>
<text x="32" y="80.9" transform="rotate(-90 32 80.9)">2</text>
<text x="108.1" y="80.1" transform="rotate(-90 108.1 80.1)">2</text>
<text x="186.1" y="79.1" transform="rotate(-90 186.1 79.1)">2</text>
<text x="3.3" y="87.7">B</text>
<text x="274.9" y="87.7">B</text>
<text x="62.3" y="93">3</text>
<text x="139.3" y="94.8">3</text>
<text x="217.3" y="95.7">3</text>
<text x="51.1" y="98.5">4</text>
<text x="62.3" y="98.5">2</text>
<text x="128.2" y="100.3">4</text>
<text x="139.3" y="100.3">2</text>
<text x="206.2" y="101.2">4</text>
<text x="217.3" y="101.2">2</text>
<text x="62.3" y="103.9">1</text>
<text x="139.3" y="105.8">1</text>
<text x="217.3" y="106.7">1</text>
<text x="52.1" y="125.9">4</text>
<text x="63.2" y="125.9">2</text>
<text x="63.2" y="120.4">3</text>
<text x="140.3" y="122.3">3</text>
<text x="218.2" y="123.2">3</text>
<text x="3.3" y="131.2">C</text>
<text x="63.2" y="131.4">1</text>
<text x="129.1" y="127.8">4</text>
<text x="140.3" y="127.8">2</text>
<text x="207.1" y="128.7">4</text>
<text x="218.2" y="128.7">2</text>
<text x="274.9" y="131.2">C</text>
<text x="140.3" y="133.2">1</text>
<text x="218.2" y="134.2">1</text>
<text x="99.9" y="162.3" transform="rotate(-90 99.9 162.3)">3</text>
<text x="105.4" y="165.3">1</text>
<text x="127.4" y="162.3" transform="rotate(-90 127.4 162.3)">3</text>
<text x="132.9" y="165.3">1</text>
<text x="155.8" y="162.3" transform="rotate(-90 155.8 162.3)">3</text>
<text x="161.3" y="165.3">1</text>
<text x="99.9" y="169.8" transform="rotate(-90 99.9 169.8)">2</text>
<text x="127.4" y="169.8" transform="rotate(-90 127.4 169.8)">2</text>
<text x="155.8" y="169.8" transform="rotate(-90 155.8 169.8)">2</text>
<text x="3.3" y="174.7">D</text>
<text x="274.9" y="174.7">D</text>
<text x="190.1" y="182.7">Title</text>
<text x="190.1" y="186.4">By:</text>
<text x="190.1" y="189.1">Date: 12/21/2016</text>
<text x="190.1" y="190.9">File:</text>
<text x="190.1" y="189.1">Date:</text>
<text x="203" y="186.4">Number:</text>
<text x="205.7" y="189.1">Time: 10:57:25 AMSheet 1</text>
<text x="219.5" y="186.4">Revision:</text>
<text x="225.9" y="189.1">of 4</text>
<text x="24.6" y="193.7">1</text>
<text x="70.5" y="193.7">2</text>
<text x="116.3" y="193.7">3</text>
<text x="162.2" y="193.7">4</text>
<text x="208.1" y="193.7">5</text>
<text x="254" y="193.7">6</text>
</g>
<g font-size="1.7" fill="#800000">
<text x="43.3" y="57.2">5V</text>
<text x="9.4" y="76.5">LED_BANK_A</text>
<text x="85.6" y="75.6">LED_BANK_B</text>
<text x="158" y="74.6">LED_BANK_C</text>
<text x="184.7" y="89.3">GND</text>
<text x="30.6" y="91.1">GND</text>
<text x="71.8" y="93">BLUE_DRAIN</text>
<text x="106.7" y="90.2">GND</text>
<text x="148.8" y="94.8">BLUE_DRAIN</text>
<text x="226.8" y="95.7">BLUE_DRAIN</text>
<text x="71.8" y="98.5">GREEN_DRAIN</text>
<text x="148.8" y="100.3">GREEN_DRAIN</text>
<text x="226.8" y="101.2">GREEN_DRAIN</text>
<text x="71.8" y="103.9">RED_DRAIN</text>
<text x="148.8" y="105.8">RED_DRAIN</text>
<text x="226.8" y="106.7">RED_DRAIN</text>
<text x="72.7" y="120.4">BLUE_DRAIN</text>
<text x="72.7" y="125.9">GREEN_DRAIN</text>
<text x="149.8" y="122.3">BLUE_DRAIN</text>
<text x="227.8" y="123.2">BLUE_DRAIN</text>
<text x="72.7" y="131.4">RED_DRAIN</text>
<text x="149.8" y="127.8">GREEN_DRAIN</text>
<text x="227.8" y="128.7">GREEN_DRAIN</text>
<text x="149.8" y="133.2">RED_DRAIN</text>
<text x="227.8" y="134.2">RED_DRAIN</text>
<text x="100.2" y="157.9">BLUE_DRAIN</text>
<text x="127.8" y="157.9">GREEN_DRAIN</text>
<text x="156.2" y="157.9">RED_DRAIN</text>
<text x="107.6" y="165.3">LED_PWM_BLUE</text>
<text x="135.1" y="165.3">LED_PWM_GREEN</text>
<text x="163.5" y="165.3">LED_PWM_RED</text>
<text x="98.4" y="176.3">GND</text>
<text x="125.9" y="176.3">GND</text>
<text x="154.4" y="176.3">GND</text>
</g>
<g font-size="1.7" fill="#000080">
<text x="27.8" y="62.7">10k</text>
<text x="27.8" y="64.6">0603</text>
<text x="32.9" y="62.6">R33</text>
<text x="47" y="65.1">Q9</text>
<text x="103.9" y="62.7">10k</text>
<text x="103.9" y="64.6">0603</text>
<text x="109.1" y="62.6">R34</text>
<text x="124" y="65.1">Q10</text>
<text x="181.9" y="62.7">10k</text>
<text x="181.9" y="64.6">0603</text>
<text x="187" y="62.6">R35</text>
<text x="202.9" y="65.1">Q11</text>
<text x="47" y="66.9">FDN360P</text>
<text x="124" y="66.9">FDN360P</text>
<text x="202.9" y="66.9">FDN360P</text>
<text x="36" y="75.1">Q14</text>
<text x="36" y="77">2N7002P</text>
<text x="112.1" y="74.2">Q13</text>
<text x="112.1" y="76.1">2N7002P</text>
<text x="190.1" y="73.3">Q12</text>
<text x="190.1" y="75.1">2N7002P</text>
<text x="7.6" y="82.9">0603 (1608 Metric)</text>
<text x="22.8" y="80">R38</text>
<text x="22.8" y="81.8">100K</text>
<text x="83.7" y="82">0603 (1608 Metric)</text>
<text x="98.9" y="79">R37</text>
<text x="98.9" y="80.9">100K</text>
<text x="161.7" y="81.1">0603 (1608 Metric)</text>
<text x="176.9" y="78.1">R36</text>
<text x="176.9" y="80">100K</text>
<text x="53.3" y="88.4">LED8</text>
<text x="66.1" y="95.3">82</text>
<text x="66.1" y="92.4">R39</text>
<text x="130.3" y="90.2">LED5</text>
<text x="143.2" y="94.2">R40</text>
<text x="208.3" y="91.1">LED4</text>
<text x="221.1" y="95.2">R41</text>
<text x="66.1" y="100.8">82</text>
<text x="66.1" y="97.9">R42</text>
<text x="66.3" y="96.6">0402</text>
<text x="143.2" y="99.7">R43</text>
<text x="143.2" y="97.2">82</text>
<text x="143.3" y="98.5">0402</text>
<text x="221.1" y="100.6">R44</text>
<text x="221.1" y="98.1">82</text>
<text x="221.3" y="99.4">0402</text>
<text x="66.1" y="103.4">R45</text>
<text x="66.1" y="106.3">150</text>
<text x="66.3" y="107.6">0603</text>
<text x="66.3" y="102.1">0402</text>
<text x="143.2" y="105.2">R46</text>
<text x="143.2" y="102.7">82</text>
<text x="143.3" y="103.9">0402</text>
<text x="221.1" y="106.1">R47</text>
<text x="221.1" y="103.6">82</text>
<text x="221.3" y="104.9">0402</text>
<text x="53.3" y="108.5">LTST-C19HE1WT</text>
<text x="130.3" y="110.4">LTST-C19HE1WT</text>
<text x="143.2" y="108.2">150</text>
<text x="143.3" y="109.4">0603</text>
<text x="208.3" y="111.3">LTST-C19HE1WT</text>
<text x="221.1" y="109.1">150</text>
<text x="221.3" y="110.4">0603</text>
<text x="54.2" y="115.8">LED7</text>
<text x="67" y="119.9">R48</text>
<text x="131.2" y="117.7">LED6</text>
<text x="209.2" y="118.6">LED9</text>
<text x="67" y="125.3">R51</text>
<text x="67" y="122.8">82</text>
<text x="67.2" y="124.1">0402</text>
<text x="144.1" y="124.6">82</text>
<text x="144.1" y="121.7">R49</text>
<text x="144.3" y="125.9">0402</text>
<text x="222.1" y="125.6">82</text>
<text x="222.1" y="122.6">R50</text>
<text x="67" y="130.9">R54</text>
<text x="67" y="128.3">82</text>
<text x="67.2" y="129.6">0402</text>
<text x="144.1" y="130.1">82</text>
<text x="144.1" y="127.2">R52</text>
<text x="144.3" y="131.4">0402</text>
<text x="222.1" y="131.1">82</text>
<text x="222.1" y="128.1">R53</text>
<text x="222.2" y="126.8">0402</text>
<text x="54.2" y="136">LTST-C19HE1WT</text>
<text x="67" y="133.8">150</text>
<text x="67.2" y="135.1">0603</text>
<text x="131.2" y="137.8">LTST-C19HE1WT</text>
<text x="144.1" y="132.7">R55</text>
<text x="144.1" y="135.6">150</text>
<text x="144.3" y="136.9">0603</text>
<text x="222.1" y="133.6">R56</text>
<text x="222.1" y="136.5">150</text>
<text x="222.2" y="137.8">0603</text>
<text x="222.2" y="132.3">0402</text>
<text x="209.2" y="138.7">LTST-C19HE1WT</text>
<text x="102.1" y="160.7">Q16</text>
<text x="128.7" y="161.6">2N7002P</text>
<text x="129.6" y="159.8">Q15</text>
<text x="159" y="160.7">Q17</text>
<text x="102.1" y="162.6">2N7002P</text>
<text x="158" y="162.6">2N7002P</text>
<text x="236.9" y="182.7">OLogic, Inc.</text>
<text x="236.9" y="184.5">1394 Borregas Ave.</text>
<text x="194.7" y="190.9">CTR-Lower-Main-Board-Rev-A-LED-5.SchDoc</text>
<text x="236.9" y="186.4">Sunnyvale, CA</text>
<text x="236.9" y="188.2">94089 USA</text>
<text x="236.9" y="190">(650) 996-1490</text>
</g>
</svg>
